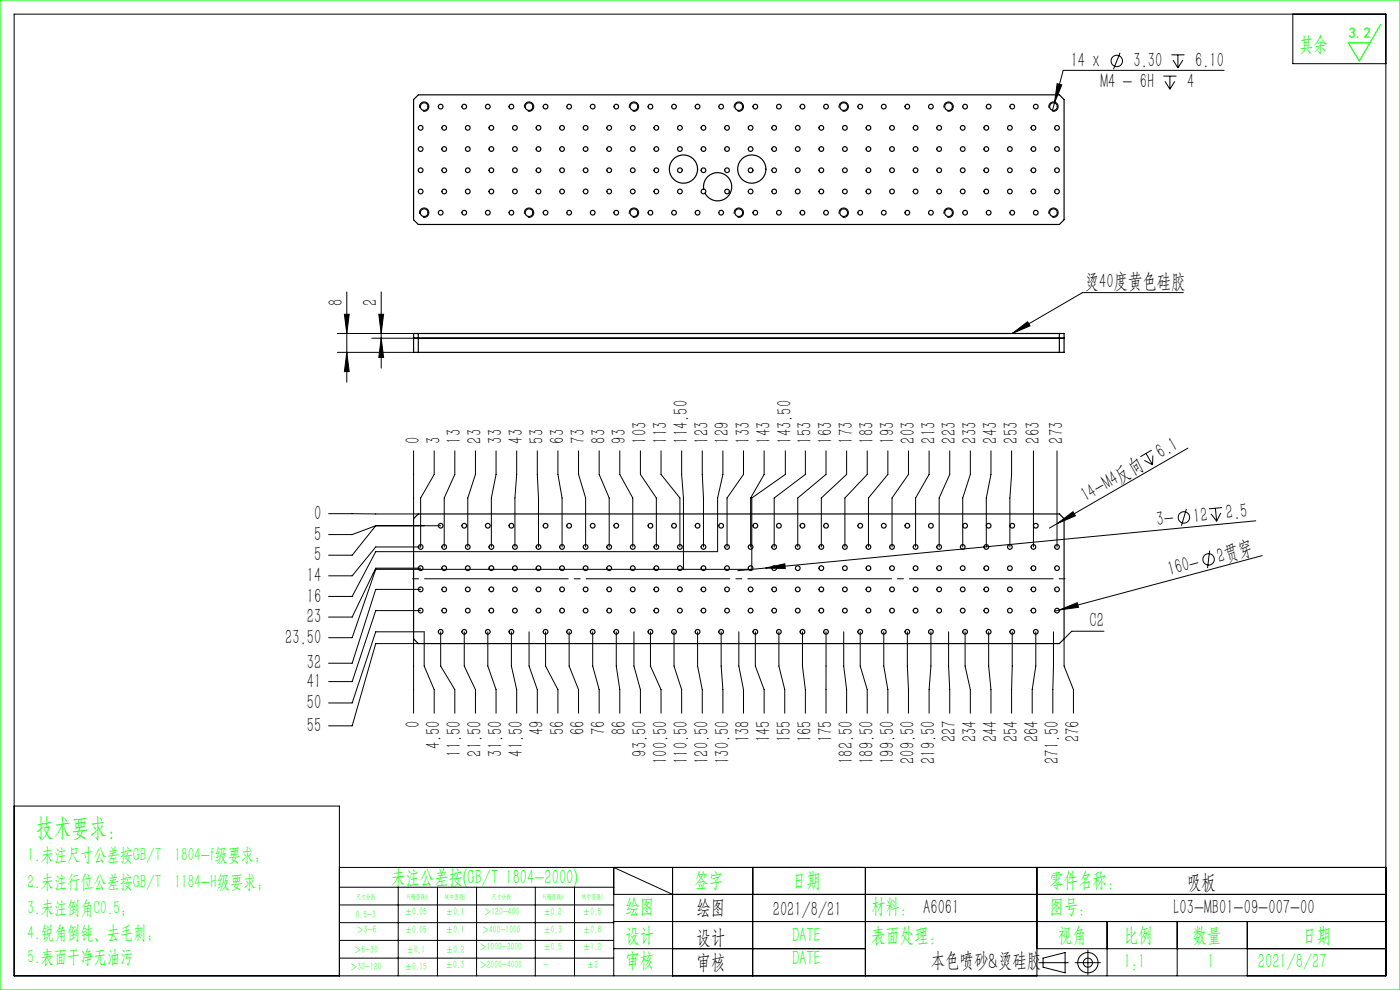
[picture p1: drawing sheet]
<svg xmlns="http://www.w3.org/2000/svg" width="297mm" height="210mm" viewBox="0 0 297 210" stroke-linecap="round" stroke-linejoin="round" font-family="sans-serif">
<g fill="none" stroke="#000" stroke-width=".21">
<path d="M3 3h291v204h-291zM224.3 17.7l.9 .3-1.5 3.8zM237.6 11.2l-1.4 3.5M246.8 16.1h2.8M247.1 17.3l1.1 1.6M248.2 16.1v2.8M248.5 11.6h2.8M248.8 12.7l1.1 1.7M249.2 17.3l-1 1.6M249.9 11.6v2.8M250.9 12.7l-1 1.7M259.7 14.9h-34.1l-2.3 8.5"/>
<path d="M274.3 3v10.5h19.7M89 22.9a1 1 0 0 1 .9-1.3 1 1 0 0 1 1.1 1.1 1 1 0 0 1-1.3 .9M111.3 22.9a1 1 0 0 1 .9-1.3 1 1 0 0 1 1 1.1 1 1 0 0 1-1.2 .9M133.5 22.9a1 1 0 0 1 .9-1.3 1 1 0 0 1 1.1 1.1 1 1 0 0 1-1.3 .9M155.8 22.9a1 1 0 0 1 .9-1.3 1 1 0 0 1 1 1.1 1 1 0 0 1-1.2 .9M178 22.9a1 1 0 0 1 .9-1.3 1 1 0 0 1 1.1 1.1 1 1 0 0 1-1.3 .9M200.3 22.9a1 1 0 0 1 .9-1.3 1 1 0 0 1 1 1.1 1 1 0 0 1-1.2 .9M222.5 22.9a1 1 0 0 1 .9-1.3 1 1 0 0 1 1.1 1.1 1 1 0 0 1-1.3 .9M89 45.4a1 1 0 0 1 .9-1.3 1 1 0 0 1 1.1 1.1 1 1 0 0 1-1.3 .9M111.3 45.4a1 1 0 0 1 .9-1.3 1 1 0 0 1 1 1.1 1 1 0 0 1-1.2 .9M133.5 45.4a1 1 0 0 1 .9-1.3 1 1 0 0 1 1.1 1.1 1 1 0 0 1-1.3 .9M155.8 45.4a1 1 0 0 1 .9-1.3 1 1 0 0 1 1 1.1 1 1 0 0 1-1.2 .9"/>
<path d="M178 45.4a1 1 0 0 1 .9-1.3 1 1 0 0 1 1.1 1.1 1 1 0 0 1-1.3 .9M200.3 45.4a1 1 0 0 1 .9-1.3 1 1 0 0 1 1 1.1 1 1 0 0 1-1.2 .9M222.5 45.4a1 1 0 0 1 .9-1.3 1 1 0 0 1 1.1 1.1 1 1 0 0 1-1.3 .9M71.6 74.7h16.1M71.6 70.7h16.1M73.1 66.7h1l-.5 4zM73.6 61.9v19.2M73.6 74.7l.5 4.1h-1zM78.9 71.7h8.8M80.4 66.7h1l-.5 4zM80.9 61.9v16.2M80.9 71.7l.5 4.1h-1z"/>
<path d="M214.7 70.7l3.3-2.4 .5 .8zM251 62.1h-21.4l-14.9 8.6M87.7 95.6v14.4M92.1 95.6v5l-2.9 5v10.4h-9.5l-5 6.1h-5M96.5 95.6v5l-2.3 5v10.4M100.9 95.6v5l-1.7 5v10.4M105.2 95.6v5l-1 5v10.4M109.6 95.6v5l-.4 5v10.4M114 95.6v5l.2 5v10.4M118.4 95.6v5l.8 5v10.4M122.7 95.6v5l1.5 5v10.4M127.1 95.6v5l2.1 5v10.4"/>
<path d="M131.5 95.6v5l2.7 5v10.4M135.9 95.6v5l3.3 5v10.4M140.2 95.6v5l4 5v10.4M144.6 95.6v5l.4 5v15.2M149 95.6v5l.2 5v10.4M153.4 95.6v5l-1.2 5v11.4h-72.5l-5 9.5h-5M157.7 95.6v5l-3.5 5v10.4M162.1 95.6v5l-2.9 5v10.4M166.6 95.6v5l-7.1 5v15.2h-79.8l-5 14.5h-5M170.9 95.6v5l-6.7 5v10.4M175.2 95.6v5l-6 5v10.4M179.6 95.6v5l-5.4 5v10.4"/>
<path d="M184 95.6v5l-4.8 5v10.4M188.4 95.6v5l-4.2 5v10.4M192.7 95.6v5l-3.5 5v10.4M197.1 95.6v5l-2.9 5v10.4M201.5 95.6v5l-2.3 5v10.4M205.9 95.6v5l-1.7 5v10.4M210.2 95.6v5l-1 5v10.4M214.6 95.6v5l-.4 5v10.4M219.2 95.6v20.4M224.2 95.6v20.4M242.8 97.7l1.7 .9M243.1 96.2l1.4 2.4"/>
<path d="M244.3 95.5l-2.4 1.4M244.6 96.6l-.1 2M252 95.1l-27.6 15.9M69.7 109h19M79.7 111.5l-5 6.3h-5M79.7 111.5h13.8M79.7 111.5l-5 1.9h-5M224.4 111l3.2-2.5 .5 .9zM224.4 111l-1.8 1M251.7 108l-1.1 3.5M256.6 116.8l-.4 3.7M256.9 109l1.2 1.6"/>
<path d="M257.8 107.8l.3 2.8M259 108.8l-.9 1.8M259.2 107.7l-2.7 .2M266.4 110.5l-103.9 10M267.8 117.9l-43.1 11.5M87.7 135.5v15.8M88.7 136.5h-9l-5 17.5h-5M89.2 120.5h-9.5l-5 10.4h-5M89.2 125h-9.5l-5 15.7h-5M89.2 129.5h-9.5l-5 15.1h-5M93.5 134v7.3l3 5v5M98.5 134v7.3l2.4 5v5"/>
<path d="M103.5 134v7.3l1.7 5v5M108.5 134v7.3l1.1 5v5M112.2 134v7.3l1.8 5v5M115.7 134v7.3l2.7 5v5M120.7 134v7.3l2 5v5M125.7 134v7.3l1.4 5v5M130.7 134v7.3l.8 5v5M134.5 134v7.3l1.4 5v5M138 134v7.3l2.2 5v5M143 134v7.3l1.6 5v5M148 134v7.3l1 5v5M153 134v7.3l.4 5v5"/>
<path d="M156.7 134v7.3l1 5v5M160.2 134v7.3l1.9 5v5M162.5 120.5l4-.9 .1 1zM162.5 120.5l-6 .6M165.2 134v7.3l1.3 5v5M170.2 134v7.3l.7 5v5M175.2 134v17.3M179 134v7.3l.6 5v5M182.5 134v7.3l1.5 5v5M187.5 134v7.3l.9 5v5M192.5 134l.2 17.3M197.5 134v7.3l-.4 5v5"/>
<path d="M201.2 134l.3 17.3M204.7 134v7.3l1.2 5v5M209.7 134v7.3l.5 5v5M214.7 134l-.1 17.3M219.7 134v7.3l-.7 5v5M223.5 134l-.2 17.3M224.7 129.4l3.8-1.6 .3 1zM224.7 129.4l-.9 .3M234.2 133.9h-6.8l-1.7 1.6v5.8l2 5v5M69.7 149.1h5l5-15.1h10.3v7.3l2.1 5v5M3 171h69v36M72 184h222"/>
<path d="M72 188.2h58.2M72 192h58.2M72 195.7h58.2M72 199.5h58.2M84.5 188.2v18.8M92.8 188.2v18.8M101.1 188.2v18.8M113.6 188.2v18.8M121.9 188.2v18.8M130.2 189.7h163.8M130.2 195.5h163.8M142.7 189.7l-12.5-5.7v23"/>
<path d="M142.7 184v23M159.7 184v23M183.6 184v23M220 184v23M234.9 195.5v11.5M249.7 195.5v11.5M264.6 195.5v11.5M72 203.2h58.2M130.2 201.2h53.4M220 201.2h74M220.4 204.2h6.2M221.3 203.2l4.7-1.1v4.3l-4.7-1.2z"/>
<path d="M228.1 204.2h5.3M230.8 201.5v5.3"/>
<circle cx="236.9" cy="12.9" r="1.21"/>
<circle cx="251.2" cy="109.8" r="1.21"/>
<circle cx="256.4" cy="118.7" r="1.21"/>
<circle cx="230.8" cy="204.2" r="2.15"/>
<circle cx="230.8" cy="204.2" r=".96"/>
</g>
<path d="M86.7 122.8h140" fill="none" stroke="#000" stroke-width=".21" stroke-dasharray="30.5 1.3 1.3 1.3" stroke-dashoffset="-3.3"/>
<path d="M0 0h297v210h-297zM292.9 5.2l-4.5 7.7-2.4-3.8h4.6" fill="none" stroke="#0f0" stroke-width=".25"/>
<g fill="#000">
<path d="M224.3 17.7l.9 .3-1.5 3.8zM214.7 70.7l3.3-2.4 .5 .8zM224.4 111l3.2-2.5 .5 .9zM162.5 120.5l4-.9 .1 1zM224.7 129.4l3.8-1.6 .3 1z"/>
<path d="M73.6 74.7l.5 4.1h-1zM73.1 66.7h1l-.5 4z"/>
<path d="M80.4 66.7h1l-.5 4zM80.9 71.7l.5 4.1h-1z"/>
</g>
<g fill="none" stroke="#000" stroke-width=".25">
<path d="M87.7 21.1l1-1h136l1 1v25.5l-1 1h-136l-1-1zM149.3 40.1a.5 .5 0 0 0-.5 .7 .5 .5 0 0 0 .8 .2M149.3 40.1a3 3 0 0 1 3.7-3.4 3 3 0 0 1 1.6 4.8 3 3 0 0 1-5-.5M149.3 40.1a.5 .5 0 0 1 .4 .4 .5 .5 0 0 1-.1 .5M87.7 70.7h138v4h-138zM87.7 71.7h138M88.7 70.7v4M224.7 70.7v4M87.7 110l1-1h136l1 1v25.5l-1 1h-136l-1-1z"/>
<circle cx="89.2" cy="36.1" r=".5"/>
<circle cx="89.2" cy="27.1" r=".5"/>
<circle cx="89.2" cy="31.6" r=".5"/>
<circle cx="90" cy="22.6" r=".83"/>
<circle cx="93.5" cy="22.6" r=".5"/>
<circle cx="94.2" cy="36.1" r=".5"/>
<circle cx="94.2" cy="27.1" r=".5"/>
<circle cx="94.2" cy="31.6" r=".5"/>
<circle cx="98.5" cy="22.6" r=".5"/>
<circle cx="99.2" cy="36.1" r=".5"/>
<circle cx="99.2" cy="31.6" r=".5"/>
<circle cx="99.2" cy="27.1" r=".5"/>
<circle cx="103.5" cy="22.6" r=".5"/>
<circle cx="104.2" cy="36.1" r=".5"/>
<circle cx="104.2" cy="27.1" r=".5"/>
<circle cx="104.2" cy="31.6" r=".5"/>
<circle cx="108.5" cy="22.6" r=".5"/>
<circle cx="109.2" cy="36.1" r=".5"/>
<circle cx="109.2" cy="31.6" r=".5"/>
<circle cx="109.2" cy="27.1" r=".5"/>
<circle cx="112.2" cy="22.6" r=".82"/>
<circle cx="114.2" cy="36.1" r=".5"/>
<circle cx="114.2" cy="27.1" r=".5"/>
<circle cx="114.2" cy="31.6" r=".5"/>
<circle cx="115.7" cy="22.6" r=".5"/>
<circle cx="119.2" cy="36.1" r=".5"/>
<circle cx="119.2" cy="31.6" r=".5"/>
<circle cx="119.2" cy="27.1" r=".5"/>
<circle cx="120.7" cy="22.6" r=".5"/>
<circle cx="124.2" cy="36.1" r=".5"/>
<circle cx="124.2" cy="31.6" r=".5"/>
<circle cx="124.2" cy="27.1" r=".5"/>
<circle cx="125.7" cy="22.6" r=".5"/>
<circle cx="129.2" cy="36.1" r=".5"/>
<circle cx="129.2" cy="27.1" r=".5"/>
<circle cx="129.2" cy="31.6" r=".5"/>
<circle cx="130.7" cy="22.6" r=".5"/>
<circle cx="134.2" cy="36.1" r=".5"/>
<circle cx="134.2" cy="31.6" r=".5"/>
<circle cx="134.2" cy="27.1" r=".5"/>
<circle cx="134.5" cy="22.6" r=".82"/>
<circle cx="138" cy="22.6" r=".5"/>
<circle cx="139.2" cy="36.1" r=".5"/>
<circle cx="139.2" cy="31.6" r=".5"/>
<circle cx="139.2" cy="27.1" r=".5"/>
<circle cx="143" cy="22.6" r=".5"/>
<circle cx="144.2" cy="36.1" r=".5"/>
<circle cx="144.2" cy="31.6" r=".5"/>
<circle cx="144.2" cy="27.1" r=".5"/>
<circle cx="145" cy="35.9" r="3"/>
<circle cx="148" cy="22.6" r=".5"/>
<circle cx="149.2" cy="36.1" r=".5"/>
<circle cx="149.2" cy="27.1" r=".5"/>
<circle cx="149.2" cy="31.6" r=".5"/>
<circle cx="153" cy="22.6" r=".5"/>
<circle cx="154.2" cy="36.1" r=".5"/>
<circle cx="154.2" cy="31.6" r=".5"/>
<circle cx="154.2" cy="27.1" r=".5"/>
<circle cx="156.7" cy="22.6" r=".82"/>
<circle cx="159.2" cy="36.1" r=".5"/>
<circle cx="159.2" cy="27.1" r=".5"/>
<circle cx="159.2" cy="31.6" r=".5"/>
<circle cx="159.5" cy="35.9" r="3"/>
<circle cx="160.2" cy="22.6" r=".5"/>
<circle cx="164.2" cy="36.1" r=".5"/>
<circle cx="164.2" cy="27.1" r=".5"/>
<circle cx="164.2" cy="31.6" r=".5"/>
<circle cx="165.2" cy="22.6" r=".5"/>
<circle cx="169.2" cy="36.1" r=".5"/>
<circle cx="169.2" cy="31.6" r=".5"/>
<circle cx="169.2" cy="27.1" r=".5"/>
<circle cx="170.2" cy="22.6" r=".5"/>
<circle cx="174.2" cy="36.1" r=".5"/>
<circle cx="174.2" cy="31.6" r=".5"/>
<circle cx="174.2" cy="27.1" r=".5"/>
<circle cx="175.2" cy="22.6" r=".5"/>
<circle cx="179" cy="22.6" r=".82"/>
<circle cx="179.2" cy="36.1" r=".5"/>
<circle cx="179.2" cy="27.1" r=".5"/>
<circle cx="179.2" cy="31.6" r=".5"/>
<circle cx="182.5" cy="22.6" r=".5"/>
<circle cx="184.2" cy="36.1" r=".5"/>
<circle cx="184.2" cy="31.6" r=".5"/>
<circle cx="184.2" cy="27.1" r=".5"/>
<circle cx="187.5" cy="22.6" r=".5"/>
<circle cx="189.2" cy="36.1" r=".5"/>
<circle cx="189.2" cy="31.6" r=".5"/>
<circle cx="189.2" cy="27.1" r=".5"/>
<circle cx="192.5" cy="22.6" r=".5"/>
<circle cx="194.2" cy="36.1" r=".5"/>
<circle cx="194.2" cy="31.6" r=".5"/>
<circle cx="194.2" cy="27.1" r=".5"/>
<circle cx="197.5" cy="22.6" r=".5"/>
<circle cx="199.2" cy="36.1" r=".5"/>
<circle cx="199.2" cy="31.6" r=".5"/>
<circle cx="199.2" cy="27.1" r=".5"/>
<circle cx="201.2" cy="22.6" r=".82"/>
<circle cx="204.2" cy="36.1" r=".5"/>
<circle cx="204.2" cy="31.6" r=".5"/>
<circle cx="204.2" cy="27.1" r=".5"/>
<circle cx="204.7" cy="22.6" r=".5"/>
<circle cx="209.2" cy="36.1" r=".5"/>
<circle cx="209.2" cy="31.6" r=".5"/>
<circle cx="209.2" cy="27.1" r=".5"/>
<circle cx="209.7" cy="22.6" r=".5"/>
<circle cx="214.2" cy="36.1" r=".5"/>
<circle cx="214.2" cy="31.6" r=".5"/>
<circle cx="214.2" cy="27.1" r=".5"/>
<circle cx="214.7" cy="22.6" r=".5"/>
<circle cx="219.2" cy="36.1" r=".5"/>
<circle cx="219.2" cy="31.6" r=".5"/>
<circle cx="219.2" cy="27.1" r=".5"/>
<circle cx="219.7" cy="22.6" r=".5"/>
<circle cx="223.5" cy="22.6" r=".83"/>
<circle cx="224.2" cy="36.1" r=".5"/>
<circle cx="224.2" cy="31.6" r=".5"/>
<circle cx="224.2" cy="27.1" r=".5"/>
<circle cx="89.2" cy="40.6" r=".5"/>
<circle cx="90" cy="45.1" r=".83"/>
<circle cx="93.5" cy="45.1" r=".5"/>
<circle cx="94.2" cy="40.6" r=".5"/>
<circle cx="98.5" cy="45.1" r=".5"/>
<circle cx="99.2" cy="40.6" r=".5"/>
<circle cx="103.5" cy="45.1" r=".5"/>
<circle cx="104.2" cy="40.6" r=".5"/>
<circle cx="108.5" cy="45.1" r=".5"/>
<circle cx="109.2" cy="40.6" r=".5"/>
<circle cx="112.2" cy="45.1" r=".83"/>
<circle cx="114.2" cy="40.6" r=".5"/>
<circle cx="115.7" cy="45.1" r=".5"/>
<circle cx="119.2" cy="40.6" r=".5"/>
<circle cx="120.7" cy="45.1" r=".5"/>
<circle cx="124.2" cy="40.6" r=".5"/>
<circle cx="125.7" cy="45.1" r=".5"/>
<circle cx="129.2" cy="40.6" r=".5"/>
<circle cx="130.7" cy="45.1" r=".5"/>
<circle cx="134.2" cy="40.6" r=".5"/>
<circle cx="134.5" cy="45.1" r=".83"/>
<circle cx="138" cy="45.1" r=".5"/>
<circle cx="139.2" cy="40.6" r=".5"/>
<circle cx="143" cy="45.1" r=".5"/>
<circle cx="144.2" cy="40.6" r=".5"/>
<circle cx="148" cy="45.1" r=".5"/>
<circle cx="153" cy="45.1" r=".5"/>
<circle cx="154.2" cy="40.6" r=".5"/>
<circle cx="156.7" cy="45.1" r=".83"/>
<circle cx="159.2" cy="40.6" r=".5"/>
<circle cx="160.2" cy="45.1" r=".5"/>
<circle cx="164.2" cy="40.6" r=".5"/>
<circle cx="165.2" cy="45.1" r=".5"/>
<circle cx="169.2" cy="40.6" r=".5"/>
<circle cx="170.2" cy="45.1" r=".5"/>
<circle cx="174.2" cy="40.6" r=".5"/>
<circle cx="175.2" cy="45.1" r=".5"/>
<circle cx="179" cy="45.1" r=".83"/>
<circle cx="179.2" cy="40.6" r=".5"/>
<circle cx="182.5" cy="45.1" r=".5"/>
<circle cx="184.2" cy="40.6" r=".5"/>
<circle cx="187.5" cy="45.1" r=".5"/>
<circle cx="189.2" cy="40.6" r=".5"/>
<circle cx="192.5" cy="45.1" r=".5"/>
<circle cx="194.2" cy="40.6" r=".5"/>
<circle cx="197.5" cy="45.1" r=".5"/>
<circle cx="199.2" cy="40.6" r=".5"/>
<circle cx="201.2" cy="45.1" r=".83"/>
<circle cx="204.2" cy="40.6" r=".5"/>
<circle cx="204.7" cy="45.1" r=".5"/>
<circle cx="209.2" cy="40.6" r=".5"/>
<circle cx="209.7" cy="45.1" r=".5"/>
<circle cx="214.2" cy="40.6" r=".5"/>
<circle cx="214.7" cy="45.1" r=".5"/>
<circle cx="219.2" cy="40.6" r=".5"/>
<circle cx="219.7" cy="45.1" r=".5"/>
<circle cx="223.5" cy="45.1" r=".83"/>
<circle cx="224.2" cy="40.6" r=".5"/>
<circle cx="89.2" cy="116" r=".5"/>
<circle cx="93.5" cy="111.5" r=".5"/>
<circle cx="94.2" cy="116" r=".5"/>
<circle cx="98.5" cy="111.5" r=".5"/>
<circle cx="99.2" cy="116" r=".5"/>
<circle cx="103.5" cy="111.5" r=".5"/>
<circle cx="104.2" cy="116" r=".5"/>
<circle cx="108.5" cy="111.5" r=".5"/>
<circle cx="109.2" cy="116" r=".5"/>
<circle cx="114.2" cy="116" r=".5"/>
<circle cx="115.7" cy="111.5" r=".5"/>
<circle cx="119.2" cy="116" r=".5"/>
<circle cx="120.7" cy="111.5" r=".5"/>
<circle cx="124.2" cy="116" r=".5"/>
<circle cx="125.7" cy="111.5" r=".5"/>
<circle cx="129.2" cy="116" r=".5"/>
<circle cx="130.7" cy="111.5" r=".5"/>
<circle cx="134.2" cy="116" r=".5"/>
<circle cx="138" cy="111.5" r=".5"/>
<circle cx="139.2" cy="116" r=".5"/>
<circle cx="143" cy="111.5" r=".5"/>
<circle cx="144.2" cy="116" r=".5"/>
<circle cx="148" cy="111.5" r=".5"/>
<circle cx="149.2" cy="116" r=".5"/>
<circle cx="153" cy="111.5" r=".5"/>
<circle cx="154.2" cy="116" r=".5"/>
<circle cx="159.2" cy="116" r=".5"/>
<circle cx="160.2" cy="111.5" r=".5"/>
<circle cx="164.2" cy="116" r=".5"/>
<circle cx="165.2" cy="111.5" r=".5"/>
<circle cx="169.2" cy="116" r=".5"/>
<circle cx="170.2" cy="111.5" r=".5"/>
<circle cx="174.2" cy="116" r=".5"/>
<circle cx="175.2" cy="111.5" r=".5"/>
<circle cx="179.2" cy="116" r=".5"/>
<circle cx="182.5" cy="111.5" r=".5"/>
<circle cx="184.2" cy="116" r=".5"/>
<circle cx="187.5" cy="111.5" r=".5"/>
<circle cx="189.2" cy="116" r=".5"/>
<circle cx="192.5" cy="111.5" r=".5"/>
<circle cx="194.2" cy="116" r=".5"/>
<circle cx="197.5" cy="111.5" r=".5"/>
<circle cx="199.2" cy="116" r=".5"/>
<circle cx="204.2" cy="116" r=".5"/>
<circle cx="204.7" cy="111.5" r=".5"/>
<circle cx="209.2" cy="116" r=".5"/>
<circle cx="209.7" cy="111.5" r=".5"/>
<circle cx="214.2" cy="116" r=".5"/>
<circle cx="214.7" cy="111.5" r=".5"/>
<circle cx="219.2" cy="116" r=".5"/>
<circle cx="219.7" cy="111.5" r=".5"/>
<circle cx="224.2" cy="116" r=".5"/>
<circle cx="89.2" cy="129.5" r=".5"/>
<circle cx="89.2" cy="120.5" r=".5"/>
<circle cx="89.2" cy="125" r=".5"/>
<circle cx="93.5" cy="134" r=".5"/>
<circle cx="94.2" cy="129.5" r=".5"/>
<circle cx="94.2" cy="120.5" r=".5"/>
<circle cx="94.2" cy="125" r=".5"/>
<circle cx="98.5" cy="134" r=".5"/>
<circle cx="99.2" cy="129.5" r=".5"/>
<circle cx="99.2" cy="120.5" r=".5"/>
<circle cx="99.2" cy="125" r=".5"/>
<circle cx="103.5" cy="134" r=".5"/>
<circle cx="104.2" cy="129.5" r=".5"/>
<circle cx="104.2" cy="120.5" r=".5"/>
<circle cx="104.2" cy="125" r=".5"/>
<circle cx="108.5" cy="134" r=".5"/>
<circle cx="109.2" cy="129.5" r=".5"/>
<circle cx="109.2" cy="120.5" r=".5"/>
<circle cx="109.2" cy="125" r=".5"/>
<circle cx="114.2" cy="129.5" r=".5"/>
<circle cx="114.2" cy="120.5" r=".5"/>
<circle cx="114.2" cy="125" r=".5"/>
<circle cx="115.7" cy="134" r=".5"/>
<circle cx="119.2" cy="129.5" r=".5"/>
<circle cx="119.2" cy="120.5" r=".5"/>
<circle cx="119.2" cy="125" r=".5"/>
<circle cx="120.7" cy="134" r=".5"/>
<circle cx="124.2" cy="129.5" r=".5"/>
<circle cx="124.2" cy="125" r=".5"/>
<circle cx="124.2" cy="120.5" r=".5"/>
<circle cx="125.7" cy="134" r=".5"/>
<circle cx="129.2" cy="129.5" r=".5"/>
<circle cx="129.2" cy="120.5" r=".5"/>
<circle cx="129.2" cy="125" r=".5"/>
<circle cx="130.7" cy="134" r=".5"/>
<circle cx="134.2" cy="129.5" r=".5"/>
<circle cx="134.2" cy="120.5" r=".5"/>
<circle cx="134.2" cy="125" r=".5"/>
<circle cx="138" cy="134" r=".5"/>
<circle cx="139.2" cy="129.5" r=".5"/>
<circle cx="139.2" cy="120.5" r=".5"/>
<circle cx="139.2" cy="125" r=".5"/>
<circle cx="143" cy="134" r=".5"/>
<circle cx="144.2" cy="129.5" r=".5"/>
<circle cx="144.2" cy="125" r=".5"/>
<circle cx="144.2" cy="120.5" r=".5"/>
<circle cx="148" cy="134" r=".5"/>
<circle cx="149.2" cy="129.5" r=".5"/>
<circle cx="149.2" cy="120.5" r=".5"/>
<circle cx="149.2" cy="125" r=".5"/>
<circle cx="153" cy="134" r=".5"/>
<circle cx="154.2" cy="129.5" r=".5"/>
<circle cx="154.2" cy="120.5" r=".5"/>
<circle cx="154.2" cy="125" r=".5"/>
<circle cx="159.2" cy="129.5" r=".5"/>
<circle cx="159.2" cy="120.5" r=".5"/>
<circle cx="159.2" cy="125" r=".5"/>
<circle cx="160.2" cy="134" r=".5"/>
<circle cx="164.2" cy="129.5" r=".5"/>
<circle cx="164.2" cy="120.5" r=".5"/>
<circle cx="164.2" cy="125" r=".5"/>
<circle cx="165.2" cy="134" r=".5"/>
<circle cx="169.2" cy="129.5" r=".5"/>
<circle cx="169.2" cy="120.5" r=".5"/>
<circle cx="169.2" cy="125" r=".5"/>
<circle cx="170.2" cy="134" r=".5"/>
<circle cx="174.2" cy="129.5" r=".5"/>
<circle cx="174.2" cy="125" r=".5"/>
<circle cx="174.2" cy="120.5" r=".5"/>
<circle cx="175.2" cy="134" r=".5"/>
<circle cx="179.2" cy="129.5" r=".5"/>
<circle cx="179.2" cy="120.5" r=".5"/>
<circle cx="179.2" cy="125" r=".5"/>
<circle cx="182.5" cy="134" r=".5"/>
<circle cx="184.2" cy="129.5" r=".5"/>
<circle cx="184.2" cy="120.5" r=".5"/>
<circle cx="184.2" cy="125" r=".5"/>
<circle cx="187.5" cy="134" r=".5"/>
<circle cx="189.2" cy="129.5" r=".5"/>
<circle cx="189.2" cy="120.5" r=".5"/>
<circle cx="189.2" cy="125" r=".5"/>
<circle cx="192.5" cy="134" r=".5"/>
<circle cx="194.2" cy="129.5" r=".5"/>
<circle cx="194.2" cy="120.5" r=".5"/>
<circle cx="194.2" cy="125" r=".5"/>
<circle cx="197.5" cy="134" r=".5"/>
<circle cx="199.2" cy="129.5" r=".5"/>
<circle cx="199.2" cy="120.5" r=".5"/>
<circle cx="199.2" cy="125" r=".5"/>
<circle cx="204.2" cy="129.5" r=".5"/>
<circle cx="204.2" cy="120.5" r=".5"/>
<circle cx="204.2" cy="125" r=".5"/>
<circle cx="204.7" cy="134" r=".5"/>
<circle cx="209.2" cy="129.5" r=".5"/>
<circle cx="209.2" cy="120.5" r=".5"/>
<circle cx="209.2" cy="125" r=".5"/>
<circle cx="209.7" cy="134" r=".5"/>
<circle cx="214.2" cy="129.5" r=".5"/>
<circle cx="214.2" cy="120.5" r=".5"/>
<circle cx="214.2" cy="125" r=".5"/>
<circle cx="214.7" cy="134" r=".5"/>
<circle cx="219.2" cy="129.5" r=".5"/>
<circle cx="219.2" cy="125" r=".5"/>
<circle cx="219.2" cy="120.5" r=".5"/>
<circle cx="219.7" cy="134" r=".5"/>
<circle cx="224.2" cy="129.5" r=".5"/>
<circle cx="224.2" cy="125" r=".5"/>
<circle cx="224.2" cy="120.5" r=".5"/>
</g>
<text font-size="5.4" fill="#0f0" x="7.7" y="177.2">技术要求：</text>
<g font-size="4.4" fill="#0f0">
<text x="275.6" y="10.8">其余</text>
<text x="83" y="187.5">未注公差按(GB/T 1804-2000)</text>
<text x="147.3" y="188">签字</text>
<text x="168" y="188">日期</text>
<text x="222.6" y="188">零件名称：</text>
<text x="132.7" y="193.6">绘图</text>
<text x="184.8" y="193.6">材料： A6061</text>
<text x="222.6" y="193.6">图号：</text>
<text x="132.7" y="199.8">设计</text>
<text x="168" y="199.8">DATE</text>
<text x="184.8" y="199.8">表面处理：</text>
<text x="224.4" y="199.8">视角</text>
<text x="238.4" y="199.8">比例</text>
<text x="253" y="199.8">数量</text>
<text x="276.3" y="199.8">日期</text>
<text x="132.7" y="205.1">审核</text>
<text x="168" y="204.6">DATE</text>
<text x="238.4" y="205.3">1:1</text>
<text x="256.2" y="205.3">1</text>
<text x="266.9" y="205.3">2021/8/27</text>
</g>
<g font-size="4.4">
<text x="227.1" y="14.2">14 x</text>
<text x="240.5" y="14.2">3.30</text>
<text x="253.6" y="14.2">6.10</text>
<text x="233.4" y="18.8">M4 - 6H</text>
<text x="251.9" y="18.8">4</text>
<text x="72.7" y="65" transform="rotate(-90 72.7 65)">8</text>
<text x="80" y="65" transform="rotate(-90 80 65)">2</text>
<text x="230.1" y="61.2">烫40度黄色硅胶</text>
<text x="89" y="94.1" transform="rotate(-90 89 94.1)">0</text>
<text x="93.4" y="94.1" transform="rotate(-90 93.4 94.1)">3</text>
<text x="97.8" y="94.1" transform="rotate(-90 97.8 94.1)">13</text>
<text x="102.2" y="94.1" transform="rotate(-90 102.2 94.1)">23</text>
<text x="106.5" y="94.1" transform="rotate(-90 106.5 94.1)">33</text>
<text x="110.9" y="94.1" transform="rotate(-90 110.9 94.1)">43</text>
<text x="115.3" y="94.1" transform="rotate(-90 115.3 94.1)">53</text>
<text x="119.7" y="94.1" transform="rotate(-90 119.7 94.1)">63</text>
<text x="124" y="94.1" transform="rotate(-90 124 94.1)">73</text>
<text x="128.4" y="94.1" transform="rotate(-90 128.4 94.1)">83</text>
<text x="132.8" y="94.1" transform="rotate(-90 132.8 94.1)">93</text>
<text x="137.2" y="94.1" transform="rotate(-90 137.2 94.1)">103</text>
<text x="141.6" y="94.1" transform="rotate(-90 141.6 94.1)">113</text>
<text x="145.9" y="94.1" transform="rotate(-90 145.9 94.1)">114.50</text>
<text x="150.3" y="94.1" transform="rotate(-90 150.3 94.1)">123</text>
<text x="154.6" y="94.1" transform="rotate(-90 154.6 94.1)">129</text>
<text x="159" y="94.1" transform="rotate(-90 159 94.1)">133</text>
<text x="163.4" y="94.1" transform="rotate(-90 163.4 94.1)">143</text>
<text x="167.9" y="94.1" transform="rotate(-90 167.9 94.1)">143.50</text>
<text x="172.2" y="94.1" transform="rotate(-90 172.2 94.1)">153</text>
<text x="176.5" y="94.1" transform="rotate(-90 176.5 94.1)">163</text>
<text x="180.9" y="94.1" transform="rotate(-90 180.9 94.1)">173</text>
<text x="185.3" y="94.1" transform="rotate(-90 185.3 94.1)">183</text>
<text x="189.7" y="94.1" transform="rotate(-90 189.7 94.1)">193</text>
<text x="194.1" y="94.1" transform="rotate(-90 194.1 94.1)">203</text>
<text x="198.4" y="94.1" transform="rotate(-90 198.4 94.1)">213</text>
<text x="202.8" y="94.1" transform="rotate(-90 202.8 94.1)">223</text>
<text x="207.2" y="94.1" transform="rotate(-90 207.2 94.1)">233</text>
<text x="211.6" y="94.1" transform="rotate(-90 211.6 94.1)">243</text>
<text x="215.9" y="94.1" transform="rotate(-90 215.9 94.1)">253</text>
<text x="220.6" y="94.1" transform="rotate(-90 220.6 94.1)">263</text>
<text x="225.6" y="94.1" transform="rotate(-90 225.6 94.1)">273</text>
<text x="246.3" y="97.4" transform="rotate(-30 246.3 97.4)">6.1</text>
<text x="230.3" y="106.6" transform="rotate(-30 230.3 106.6)">14-M4反向</text>
<text x="66.6" y="110.3">0</text>
<text x="245.5" y="111.6" transform="rotate(-6 245.5 111.6)">3-</text>
<text x="253.3" y="110.9" transform="rotate(-6 253.3 110.9)">12</text>
<text x="260.2" y="110.2" transform="rotate(-6 260.2 110.2)">2.5</text>
<text x="66.6" y="119.1">5</text>
<text x="66.6" y="114.7">5</text>
<text x="258.7" y="119.4" transform="rotate(-15 258.7 119.4)">2贯穿</text>
<text x="65.1" y="123.4">14</text>
<text x="248.2" y="122.2" transform="rotate(-15 248.2 122.2)">160-</text>
<text x="65.1" y="127.8">16</text>
<text x="60.5" y="136.6">23.50</text>
<text x="65.1" y="132.2">23</text>
<text x="231.1" y="133">C2</text>
<text x="65.1" y="142">32</text>
<text x="65.1" y="145.9">41</text>
<text x="65.1" y="155.3">55</text>
<text x="65.1" y="150.4">50</text>
<text x="89" y="154.4" transform="rotate(-90 89 154.4)">0</text>
<text x="115.3" y="155.9" transform="rotate(-90 115.3 155.9)">49</text>
<text x="119.7" y="155.9" transform="rotate(-90 119.7 155.9)">56</text>
<text x="124" y="155.9" transform="rotate(-90 124 155.9)">66</text>
<text x="128.4" y="155.9" transform="rotate(-90 128.4 155.9)">76</text>
<text x="132.8" y="155.9" transform="rotate(-90 132.8 155.9)">86</text>
<text x="93.4" y="159" transform="rotate(-90 93.4 159)">4.50</text>
<text x="97.8" y="160.5" transform="rotate(-90 97.8 160.5)">11.50</text>
<text x="102.2" y="160.5" transform="rotate(-90 102.2 160.5)">21.50</text>
<text x="106.5" y="160.5" transform="rotate(-90 106.5 160.5)">31.50</text>
<text x="110.9" y="160.5" transform="rotate(-90 110.9 160.5)">41.50</text>
<text x="137.1" y="160.5" transform="rotate(-90 137.1 160.5)">93.50</text>
<text x="159" y="157.4" transform="rotate(-90 159 157.4)">138</text>
<text x="163.4" y="157.4" transform="rotate(-90 163.4 157.4)">145</text>
<text x="167.8" y="157.4" transform="rotate(-90 167.8 157.4)">155</text>
<text x="172.2" y="157.4" transform="rotate(-90 172.2 157.4)">165</text>
<text x="176.5" y="157.4" transform="rotate(-90 176.5 157.4)">175</text>
<text x="202.8" y="157.4" transform="rotate(-90 202.8 157.4)">227</text>
<text x="207.2" y="157.4" transform="rotate(-90 207.2 157.4)">234</text>
<text x="211.5" y="157.4" transform="rotate(-90 211.5 157.4)">244</text>
<text x="215.9" y="157.4" transform="rotate(-90 215.9 157.4)">254</text>
<text x="220.3" y="157.4" transform="rotate(-90 220.3 157.4)">264</text>
<text x="229" y="157.4" transform="rotate(-90 229 157.4)">276</text>
<text x="141.5" y="162" transform="rotate(-90 141.5 162)">100.50</text>
<text x="145.9" y="162" transform="rotate(-90 145.9 162)">110.50</text>
<text x="150.3" y="162" transform="rotate(-90 150.3 162)">120.50</text>
<text x="154.7" y="162" transform="rotate(-90 154.7 162)">130.50</text>
<text x="180.9" y="162" transform="rotate(-90 180.9 162)">182.50</text>
<text x="185.3" y="162" transform="rotate(-90 185.3 162)">189.50</text>
<text x="189.7" y="162" transform="rotate(-90 189.7 162)">199.50</text>
<text x="194" y="162" transform="rotate(-90 194 162)">209.50</text>
<text x="198.4" y="162" transform="rotate(-90 198.4 162)">219.50</text>
<text x="224.6" y="162" transform="rotate(-90 224.6 162)">271.50</text>
<text x="251.8" y="188.6">吸板</text>
<text x="147.8" y="194">绘图</text>
<text x="163.9" y="194.3">2021/8/21</text>
<text x="249" y="194">L03-MB01-09-007-00</text>
<text x="147.8" y="200.2">设计</text>
<text x="147.8" y="205.5">审核</text>
<text x="197.5" y="205">本色喷砂&amp;烫硅胶</text>
</g>
<g font-size="4" fill="#0f0">
<text x="5.9" y="182.6">1.未注尺寸公差按GB/T 1804-f级要求；</text>
<text x="5.9" y="188.4">2.未注行位公差按GB/T 1184-H级要求；</text>
<text x="5.9" y="193.9">3.未注倒角C0.5；</text>
<text x="5.9" y="199.2">4.锐角倒钝、去毛刺；</text>
<text x="5.9" y="204.2">5.表面干净无油污</text>
</g>
<text font-size="3.2" fill="#0f0" x="286.1" y="8">3.2</text>
<g font-size="2.3" fill="#0f0">
<text x="75.5" y="194.7">0.5-3</text>
<text x="75.6" y="198">＞3-6</text>
<text x="85.9" y="194.2">±0.05</text>
<text x="85.9" y="198">±0.05</text>
<text x="94.6" y="194.2">±0.1</text>
<text x="94.6" y="198">±0.1</text>
<text x="102.2" y="198">＞400-1000</text>
<text x="102.7" y="194.2">＞120-400</text>
<text x="115.3" y="194.2">±0.2</text>
<text x="115.3" y="198">±0.3</text>
<text x="123.7" y="194.2">±0.5</text>
<text x="123.7" y="198">±0.8</text>
<text x="75.1" y="202.2">＞6-30</text>
<text x="86.3" y="202.2">±0.1</text>
<text x="94.6" y="202.2">±0.2</text>
<text x="101.7" y="201.6">＞1000-2000</text>
<text x="115.3" y="201.6">±0.5</text>
<text x="123.7" y="201.6">±1.2</text>
<text x="74.3" y="205.8">＞30-120</text>
<text x="85.9" y="205.8">±0.15</text>
<text x="94.5" y="205.4">±0.3</text>
<text x="101.7" y="205.4">＞2000-4000</text>
<text x="115.3" y="205.4">-</text>
<text x="124.5" y="205.4">±2</text>
</g>
<g font-size="1.5" fill="#0f0">
<text x="75.5" y="190.6">尺寸分段</text>
<text x="86.4" y="190.6">F(精密级)</text>
<text x="94.4" y="190.6">M(中密级)</text>
<text x="104.3" y="190.6">尺寸分段</text>
<text x="115.2" y="190.6">F(精密级)</text>
<text x="123.5" y="190.6">M(中密级)</text>
</g>
</svg>
